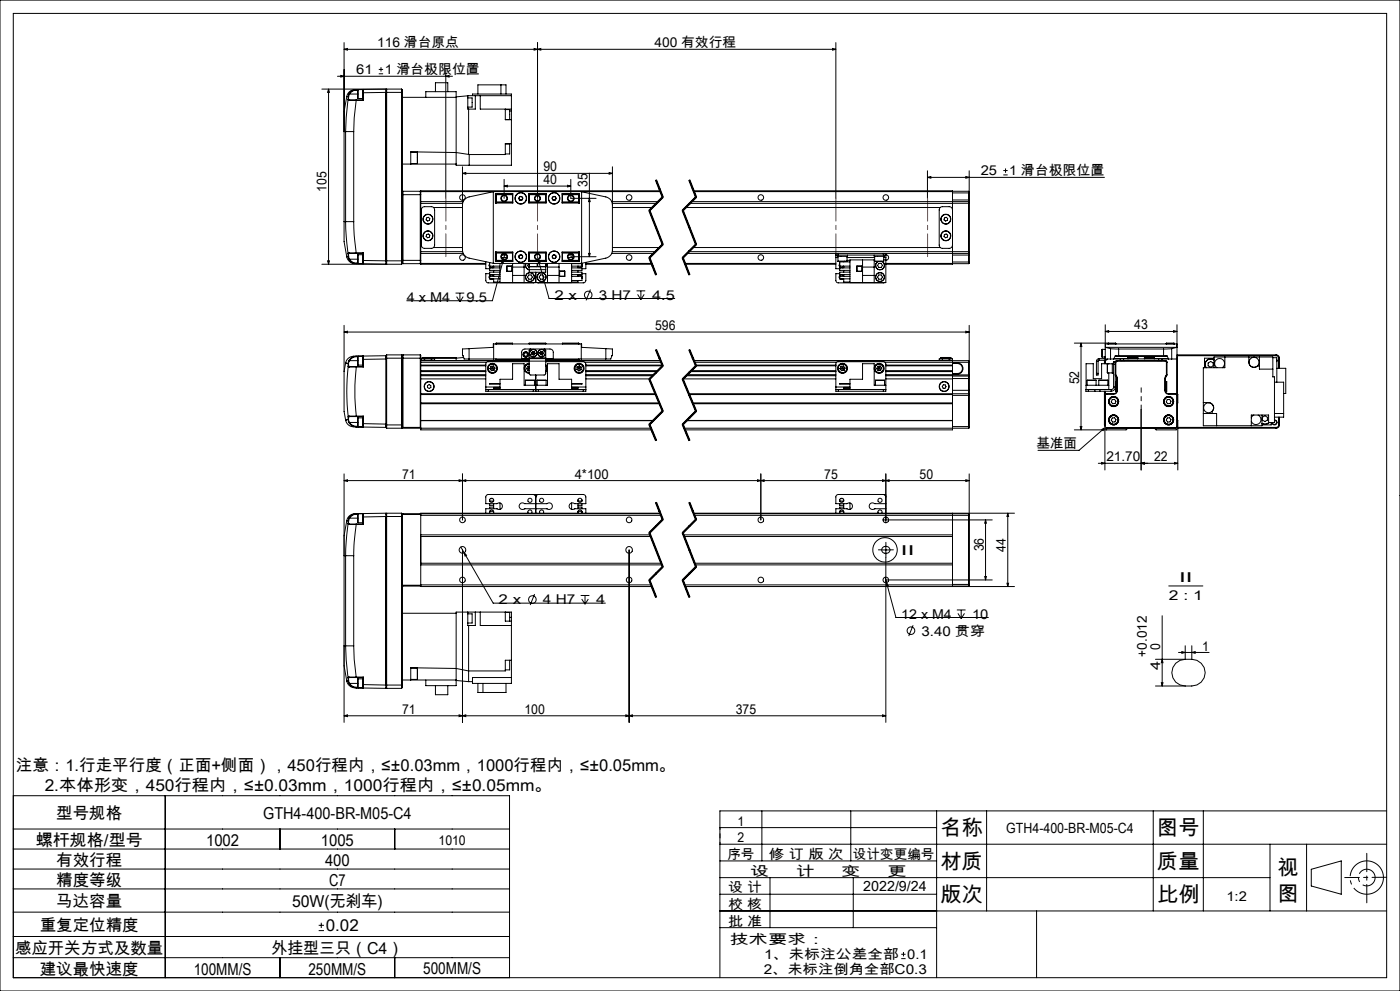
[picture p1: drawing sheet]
<svg xmlns="http://www.w3.org/2000/svg" width="420mm" height="297mm" viewBox="0 0 420 297" stroke-linecap="round" stroke-linejoin="round" font-family="sans-serif">
<g fill="none" stroke="#000" stroke-width=".3">
<path d="M0 0h420v297h-420zM4 4h412v289h-412zM103.2 14.8l1-.3v.5zM103.2 12.8v53.6M160.2 14.5l1.1 .3-1.1 .2zM161.3 14.8l.9-.3v.5zM161.3 12.8v46.6M249.8 14.5l1 .3-1 .2zM250.8 12.8v46.6M250.8 14.8h-147.6M96.6 26.7h23.9M98.6 26.7v52.5"/>
<path d="M98.6 26.7l.2 1h-.5zM101.2 22.9h34.5M102.2 22.6l1 .3-1 .2zM103.7 39.4h2.4M103.7 39.4v27M104 28.9l-.8 4.5v6h.5M104 28.9l.5 .1M104.4 29.8l-.5 5.4-.2 4.2M104.4 29.8l.3 .3M104.5 29l-.1 .8M104.6 29.7l.2 .2M104.6 29.7l-.2 .1"/>
<path d="M104.6 29v.7M104.6 29h-.1M104.7 30.1h2.2M104.7 28.1l-.2 .9M104.7 28.1l.1 .1M104.8 29.9h2.1M104.8 29.9l-.1 .2M104.8 28.2l-.2 .8M104.8 28.2h2.6M106.1 39.4v27M106.9 30.1l-.6 5.2-.2 4.1M106.9 29.9v.2"/>
<path d="M106.9 30.1h2.1M106.9 29.9h1.9M106.9 26.8a2.63 2.63 0 0 0-2.9 2.1M106.9 26.8l8.8-.1v1M106.9 26.8l-1.3 .4-.9 .9M106.9 26.8v.2M106.9 27l-.9 .2-1.2 1M106.9 27h.5M107.4 26.8v2.7M107.4 26.8h1.4v3.1M107.4 29.5h1.4M108.8 26.9l.2-.1v1"/>
<path d="M108.8 27.8h.2M108.8 29.9l.2 .2M109 27.8v2.3M113.6 22.1h1.3M113.6 20.8h1.3M114.3 20.1v1.3M115.7 26.9l.3-.2v52.5l-.3-.3M115.7 27.7v50.5M115.7 27.7l-6.7 .1M115.7 27.7h5M120.5 26.7l.2 .2v.8M120.5 26.7v52.5"/>
<path d="M120.7 27.7v30.6M120.7 29.2h16.1M127.7 29.2v-1.7h9.1v22h16.6v-13.6M130.6 27.5v-2.7h3.7v2.7M133.7 22.9l1-.3v.5zM133.7 20.8v38.6M140.3 29.3h1.3v2.8h-1.3M140.3 28.7l-3.5 .3M140.6 32.7v13.6M141.7 28.7v-.5h11.7v5.1M142.6 28.7v4h-2.3v-4M143.4 28.2v-2.8h8.4v2.8"/>
<path d="M144.1 28.7v4h9.3M150.3 25.4v2.8M151.6 32.8h1.3v3M151.6 32.7v3.1l1.8 .1M152.9 33.3h.5M153.4 33.3v2.6M153.4 28.7h-13.1M120.7 58.3v19.7M120.7 49.2h16.1M120.7 58.3h5.5M120.9 57.3v21.7M120.9 57.3h5.2"/>
<path d="M120.9 57.3l-.2 .2M123.2 49h2M123.2 45.6h2M125.2 45.6v3.4M126.1 57.3v21.7M126.1 57.3l.1 .2M126.2 57.5v.8M126.2 57.4v.1M126.2 58.3v19.7M126.2 57.4h72M138.7 52l1-.3v.5zM138.7 50v24.9l.2 .9 .6 .9 .8 .5 7.7 1.7"/>
<path d="M138.7 52h45M140.6 46.3h.2M140.6 46.3l-3.8-.6-13.6-.2v3.7M140.8 46.3v3.2M148 57.5l-7.7 1.7-1.2 .9-.4 1.4M148 57.5v21.4M148.1 57.4l-.1 .1M148.6 58h5.2v2.9h-5.2zM148.7 58.3v2.6M148.7 58.3h5M148.9 58.2v2.5M148.9 58.2h4.9"/>
<path d="M148.9 58.2l-.2 .1M151.2 55.8l1-.3v.5zM151.2 53.8v5.6M151.2 55.8h20M151.6 43.1h1.3v3h-1.3M153.4 43.1h-1.8v3.2h-10.8M153.7 58.2v2.5M155.7 59.5l.3 .5M155.9 59l-.2 .5M156.5 58.9l-.6 .1M156.5 58.9l.3 .5M156.6 59.9l-.6 .1"/>
<path d="M156.8 59.4l-.2 .5M158.6 58h5.2v2.9h-5.2zM158.6 58.2h5.2M158.8 58.2v2.5M158.8 58.3h4.9M163.7 58.2v2.5M165.7 59.4l.2 .5M165.9 59.9l.6 .1M166 58.9l-.3 .5M166 58.9l.6 .1M166.6 59l.2 .5M166.8 59.5l-.3 .5"/>
<path d="M168.6 58h5.2v2.9h-5.2zM168.6 58.2h5M168.7 58.2v2.5M168.7 58.3h5M170.3 55.5l.9 .3-.9 .2zM171.2 53.8v5.6h7.6M173.6 58.2v2.7M173.6 58.2l.1 .1M173.7 58.3v2.6M174.4 57.4l.1 .1M174.5 57.5l7.7 1.7 1.1 .9 .4 1.4M174.5 57.5v21.4"/>
<path d="M176.8 51.9v25M176.8 59.4l.3 1h-.5zM182.7 51.7l1 .3-1 .2zM183.7 50v24.9l-.1 .9-.6 .9-.8 .5-7.7 1.7M196.6 54.1l2 5M196.8 54l2 5.1-4 4 4 10.2-4 4 2 5M197 53.9l1 2.6M198 56.5l1 2.5zM198 57.2h-71.8v.2M198.7 59l-4 4M198.9 59.2l-4 4M206.6 54.1l2 5"/>
<path d="M206.8 54l2 5.1-4 4 4 10.2-4 4 2 5M207 53.9l2 5.1M208 57.2h77.8v.2M208.1 57.4h77.7M208.7 59l-4 4M208.9 59.2l-4 4M278.2 53.2l1.1-.3v.5zM278.2 51.2v8.2M278.2 53.2h53.1M285.8 59.9v.5M285.8 59.9h5v.7M285.8 57.4v2.5"/>
<path d="M285.8 57.3h4.8M289.7 52.9l1.1 .3-1.1 .2zM290.6 57.3v3.1M290.6 57.3l.2 .5h-5M290.8 51.2v24.2M301 52.4h1.3M301 51.1h1.3M301.7 50.5v1.3M96.6 79.2h23.9M98.3 78.2h.5l-.2 1zM103.2 66.4v6l.8 4.6M103.2 66.4h.5"/>
<path d="M103.7 66.4l.2 4.3 .5 5.3M103.7 66.4h2.4M104 77a2.59 2.59 0 0 0 2.9 2M104.4 76l.2 .1M104.4 76l.1 .9M104.5 76.9h.1M104.5 76.9l.2 .8M104.5 76.9l-.5 .1M104.6 76.1v.8M104.6 76.9l.2 .8M104.7 75.8l-.3 .2M104.7 75.8l.1 .1"/>
<path d="M104.7 77.7a2.37 2.37 0 0 0 2.2 1.3M104.8 75.9h2.1M104.8 75.9l-.2 .2M104.8 77.7h-.1M104.8 77.7l.6 .6 1.5 .6M104.8 77.7h2.6M106.1 66.4l.2 4.1 .6 5.3M106.9 75.8h-2.2M106.9 75.8v.1M106.9 75.9h1.9M106.9 75.8h2.1M106.9 78.9v.1"/>
<path d="M106.9 78.9h.5M106.9 79l2.1 .1M107.4 76.3v2.7M107.4 76.3h1.4M108.8 78.1h.2M108.8 78.9l.2 .2M108.8 75.9v3M108.8 78.9l-1.4 .1M109 78.1v1M109 75.8l-.2 .1M109 75.8v2.3M109 78.1l6.7 .1"/>
<path d="M115.7 78.2v1l-6.7-.1M115.7 78.2h5M120.7 78v.9l-.2 .3M120.7 78h5.5M120.7 78.9l.2 .1M120.9 79h5.2M126.2 73.2l.3 .6M126.2 78.9v.3h19.5M126.2 78v.9M126.2 78.9h.1M126.2 61h12.6M126.2 60.4h12.8"/>
<path d="M126.2 75.9h12.8M126.2 75.4h12.6M126.2 78.9h19.5M126.2 78.9l-.1 .1M126.5 62.5l-.3 .7M126.5 62.4l.7-.5h2.2a.96 .96 0 0 1 1 1v10.5a.96 .96 0 0 1-1 1h-2a.96 .96 0 0 1-1-1zM128 65.3l.5-.2 .4 .4-.1 .5-.5 .2-.5-.3zM128 70.3l.5-.2 .4 .4-.1 .5-.5 .3-.5-.4zM130 74.2h8.7M130 62.2h8.7M145.7 78.4v2.1h1.2M146.9 79.1l-.1 .7 .5 .5"/>
<path d="M146.9 79.8l.6 .3 .6-.3M146.9 78.7v1.1M146.9 79.8h3.1M146.9 79.4v.3M148 78.9h26.5M148.1 79.8v.5M148.6 76.8h.1M148.6 78.3h.5M148.6 60.4h.1M148.6 75.9h.1M148.6 76.4h.1M148.6 75.5h5.2v2.8h-5.2z"/>
<path d="M148.7 75.5v2.5M148.7 78h5M148.7 78l.2 .2M148.9 75.7v2.5M148.9 78.2h4.9M148.9 60.7h4.9M148.9 75.7l-.2 .1h5M148.9 75.7h4.9M148.9 60.7v.2M148.9 75.5v.2M149.1 78.3h-.1M149.1 78.2v.1"/>
<path d="M150 78.2v.1M150 78.9v5.8h21.5v-5.8M150.5 77.2h1.5M150.6 76.4h1.3M151 77.9v1l-.5-.1zM151.5 75.9l-3.8 14.2h-25.7M152 79.7h1.6v1.6h-1.6zM153.6 79.8h-1.5v1.5h1.5M153.7 75.7l.1 2.6M153.7 60.5h-5l.2 .2M153.8 78.9v5.8M155.7 76.8l.1 .5"/>
<path d="M155.8 77.3l.6 .2M156.1 76.4l-.4 .4M156.1 76.4l.6 .1M156.7 76.5l.1 .6M156.8 77.1l-.4 .4M157.2 78.9v5.8M157.8 78.9a1.36 1.36 0 0 0 1 2M157.8 78.9v.2a1.31 1.31 0 0 0 1 1.7M158.6 78.9l-.3 .6 .5 .6M158.6 75.5h5.2v2.8h-5.2zM158.6 78.2h5.2M158.6 60.7h5.2"/>
<path d="M158.6 75.7h5.2M158.6 78.3h.2M158.8 75.7v2.6M158.8 78.9v1.9M158.8 78h4.9M158.8 60.5h4.9M158.8 75.8h4.9M158.8 79.9h2.3M158.8 78.9v1M159.2 78.2v.1M161 76.1l.5 1.7M161.1 78.9v1"/>
<path d="M161.3 79.9h2.4M161.3 78.9v1M161.5 77.8l.5 .9-.5 .1zM161.5 77.8l3.2 11.7h37.7M163.2 78.2v.1M163.7 78.9v1M163.7 79v1M163.7 79.2v.7M163.7 75.7v2.6M163.7 78.9v1.9M163.7 78.3h.1M164.3 78.9v5.8"/>
<path d="M165.7 77.2l.5 .3M165.7 76.7v.5M166.2 76.4l-.5 .3M166.2 76.4l.5 .3M166.7 77.2l-.5 .3M166.7 76.7v.5M167.7 78.9v5.8M168.6 78.2h5M168.6 75.5h5.2v2.8h-5.2zM168.6 75.7h5l.1 .1h-5M168.7 75.7v2.5M168.7 78h5"/>
<path d="M168.7 60.5h5l-5.1 .2M170.5 77.2h1.5M170.6 76.4h1.3M171.2 76.9h7.6M171.5 78.2v.1M171.5 79.8h3.1M171.5 79h3.1M172.4 78.3h.1M172.4 78.3h1.4M172.4 78.2v.1M173.4 78.9h.1M173.6 75.5v2.7"/>
<path d="M173.7 75.5v2.5M173.7 60.4h.1M173.7 75.9h.1M173.7 76.4h.1M173.7 76.8h.1M173.7 78l-.1 .2M173.8 78.9l-.1 .1M174.2 78.9l.1 .1M174.4 78.9l.1 .1M174.6 79.1l.1 .1a.78 .78 0 0 1-.5 1.1M174.6 79.8a.66 .66 0 0 1-.6 .3 .66 .66 0 0 1-.6-.3v.5M174.6 79.4v.3"/>
<path d="M174.6 79v.8M175.8 79.2h19.7M175.8 78.6v1.9h-1.2M175.8 78.9h19.6M176.6 75.9h.5l-.3 1zM183.5 60.4h13.9M183.5 75.9h12.6M183.7 61h13.2M183.7 75.4h12.9M183.7 74.2h14.2M183.7 62.2h12M194.6 63.1l4 10.2"/>
<path d="M194.6 77.3l2 5.1M195 63l4 10.2M195 77.2l2 5.1M198.7 73.1l-4 4M198.9 73.4l-4 4M204.6 63.1l4 10.2M204.6 77.3l2 5.1M205 63l4 10.2M205 77.2l2 5.1M205.5 78.9h45.3M205.6 79.2h45.2M205.7 62.2h76.4"/>
<path d="M206.1 75.9h45.4M206.7 75.4h84.1M207.5 60.4h83.1M207.9 74.2h74.2M208.7 73.1l-4 4M208.9 73.4l-4 4M250.8 76.4h.7M250.8 76.4v.8M250.8 75.9v.5M250.8 77.2v3.3h1.1M250.8 77.2h.6M251.2 76.4v.4h3v-.4"/>
<path d="M251.4 78.3h2.7M251.4 76.8v1.5M251.5 75.9v.5M251.5 75.9h13.5M251.5 76.4h13.5M251.9 79.1l-.1 .7 .5 .5M251.9 79.8l.6 .3 .6-.3M251.9 79.8h3.1M251.9 79.4v.3M253.1 78.3v.2M253.1 79.8v.5M254.1 76.8v1.5"/>
<path d="M254.1 78h.9M254.1 77.2h8.3M255 78.5h-3.1v1.3M257 79.7h1.7v1.6h-1.7zM257.1 79.8h1.5v1.5h-1.5zM258.8 77.9v6.8M262.3 76.4v.4h3v-.4M262.3 77.9v6.8M262.4 78.3h2.7M262.4 76.8v1.5M263.4 78.3a1.35 1.35 0 0 0-.4 2.1 1.35 1.35 0 0 0 2 0 1.35 1.35 0 0 0-.4-2.1M263.5 78.3a1.29 1.29 0 0 0-.5 2 1.29 1.29 0 0 0 2 0 1.29 1.29 0 0 0-.5-2"/>
<path d="M263.6 78.9h.8l.3 .6-.3 .6h-.8l-.3-.6zM265 76.4h.7M265 75.9h25.6M265 75.9v.5M265.1 76.8v1.5M265.1 77.9h.6M265.1 77.2h.6M265.7 76.3a.85 .85 0 0 1 .9 .9 .85 .85 0 0 1-.9 .8M265.7 76.4v.8M265.7 75.9v.5M265.7 77.2v7.5h-10.7v-6.8h7.4M265.7 78.9h20.1"/>
<path d="M283.3 70.3l.5-.2 .5 .4-.1 .5-.5 .3-.5-.4zM283.3 65.3l.5-.2 .5 .4-.1 .5-.5 .2-.5-.3zM285.8 62.9a.96 .96 0 0 0-1-1h-2a.96 .96 0 0 0-1 1v10.5a.96 .96 0 0 0 1 1h2a.96 .96 0 0 0 1-1M285.8 60.4v.6h-78.9M285.8 60.9v15.5M285.8 78.9v.3h-20.1M285.8 60.4v.5M285.8 76.4v2.5M285.8 78.5h5M285.8 76.4h5M285.8 79h4.8M290.6 60.4v15.5"/>
<path d="M290.6 75.9v3.1M290.6 60.4l.2 .2M290.8 60.6v.3h-5M290.8 75.4v.4M290.8 75.8v.6M290.8 78.5l-.2 .5M290.8 76.4v2.1M290.8 75.8l-.2 .1M103.2 99.5l1-.2v.5zM103.2 97.5v13.8M103.2 99.5h187.6M136.7 87.8h2.6"/>
<path d="M137 88.9l1 1.5M138 87.8v2.6M139 88.9l-1 1.5M146.9 82h-1.2v2l.2 .6 .4 .2 14.1-.1M146.9 82.8a.61 .61 0 0 1 .6-.4 .61 .61 0 0 1 .6 .4M146.9 82.8v.8M146.9 83.6h3.1M146.9 82.8h3.1M146.9 82.9v.3M146.9 83.6l.6 .2 .5-.2M147.1 83.6h.7M147.3 82.3l-.5 .5 .1 .7"/>
<path d="M147.7 82.3l.4 .2M148.1 80l-.4 .3M148.1 81v.6M148.1 82.3v.5M148.1 83.6v.9h1.9M150 80.3h-3.1v.7h3.1M150 81.6h-3.1v.7h3.1M153.8 80h3.4M153.8 82.5h3.4M158.6 82.4h.7l.4 .6-.4 .7h-.7l-.3-.7zM158.8 80.8v.8h4.9v-.8M158.8 80.8h4.9"/>
<path d="M160.7 81.6v3.1M162.1 82.4h.7l.4 .6-.4 .7h-.7l-.4-.7zM164.3 80h3.4M164.3 82.5h3.4M167.9 81.2h1.5v1.6h-1.5zM167.9 81.3h1.5M171.5 80.3h3.1v.7h-3.1M171.5 81.6h3.1v.7h-3.1M171.5 82.8h3.1M173.4 80l.4 .3M173.4 82.3v.5a.64 .64 0 0 1 .6-.4 .64 .64 0 0 1 .6 .4M173.4 81v.6"/>
<path d="M173.4 84.1v.4h-1.9M173.8 82.3l-.4 .2M174.2 82.3l.5 .5-.1 .7M174.6 82h1.2v2l-.2 .5-.5 .3-14-.1M174.6 82.9v.3M174.6 82.8v1.3h-3.1M177.1 86.8l-1.3 3.2M191 87.2h2.6M191.3 88.2l1 1.6M192.3 87.2v2.6M193.3 88.2l-1 1.6M251.9 82h-1.1v2.2l.6 .6 14-.1"/>
<path d="M251.9 82.8a.61 .61 0 0 1 .6-.4 .61 .61 0 0 1 .6 .4M251.9 82.8v.8M251.9 83.6h3.1M251.9 82.8h3.1M251.9 82.9v.3M252 83.6l.5 .2 .5-.2M252.2 83.6h.6M252.3 82.3l-.5 .5 .1 .7M252.7 82.3l.4 .2M253.1 80l-.4 .3M253.1 81v.6M253.1 82.3v.5"/>
<path d="M253.1 83.6v.9h1.9M255 80.3h-3.1v.7h3.1M255 81.6h-3.1v.7h3.1M258.8 80h3.5M258.8 82.5h3.5M263.6 82.4h.8l.3 .6-.3 .7h-.8l-.3-.7zM289.7 99.3l1.1 .2-1.1 .3zM290.8 97.5v14.9M331.6 99.3l1-.2v.5zM331.6 97.3v10.7M331.6 99.3h21.5M352.1 99.1l1 .2-1 .3z"/>
<path d="M353.1 97.3v10.3h-1.6M103.2 111.3v12l.5 2.6M103.7 108.8h.1M103.7 108.8l.7 .2M103.7 108.8l-.5 2.5M104.4 109l.1 .8M104.5 109.8a67.8 67.8 0 0 0 0 15.1M104.5 109.8l.2 .2M104.6 108.9v.8M104.6 108.9l-.2 .1M104.6 109.7l.2 .2M104.6 109.7l-.1 .1"/>
<path d="M104.7 108l-.3 1M104.7 108l.1 .1M104.7 110h2.2M104.8 109.9h2.1M104.8 109.9l-.1 .1M104.8 108.1l-.2 .8M104.8 108.1h2.6M106.9 106.7h-.4a2.61 2.61 0 0 0-2.8 2.1M106.9 106.7a2.54 2.54 0 0 0-2.2 1.3M106.9 106.7v.2M106.9 106.9l-.9 .2-1.2 1M106.9 106.9h.5"/>
<path d="M106.9 110a64.1 64.1 0 0 0 0 14.7M106.9 109.9v.1M106.9 110h2.1M106.9 109.9h1.9M107.4 106.7v2.7M107.4 106.7l1.4 .2M107.4 109.4h1.4M108.8 106.9l.2-.2v1M108.8 109.9l.2 .1M108.8 107.7h.2M108.8 106.9v3M109 107.7v2.3"/>
<path d="M115.7 106.6v1M115.7 106.6v.7h11.2M115.7 107.6l-6.7 .1M115.7 107.6v19.5M115.7 106.6l-8.8 .1M116 106.4v21.9M116 106.4h4.5M116 106.4l-.3 .2M120.5 106.4v21.9M120.5 106.4l.2 .2M120.9 106.4l-.2 .1v20.8M120.9 106.4v21.7"/>
<path d="M120.9 106.4h5.2M126.1 106.4v21.7M126.1 106.4l.1 11.6M126.2 118v.2M126.2 118.2v10.6h69.3M126.2 118.2h70.5M126.2 118h70.4M126.2 111.4h19.5M126.2 111.3h19.5M126.2 109.5h19.5M126.2 109.4h19.5M126.2 109.6h19.5"/>
<path d="M126.2 111.2h19.5M126.2 108.6h19.8M126.2 112.6h19.5M126.2 112.3h19.5M126.2 113.6h19.5M126.9 107.5l.1 .1M126.9 107.2h3M126.9 107.5h3M126.9 107.2v.3M127.2 108.1h.1M127.4 107.6v.5h-1.2h32.6M127.4 107.6h-1v.5"/>
<path d="M127.4 107.6h2M128.2 115.6l.5-.3 .5 .2 .1 .6-.5 .3-.6-.3zM129.4 107.6v.5h.6M129.4 107.6h1v.5M129.9 107.5l-.1 .1M129.9 107.2v.3M129.9 107.2h6.9v.9M139.1 107.1l-2.3 .2h-6.9M140.7 104.5l-2 .1v2h.3a.91 .91 0 0 0 .3 .9 .91 .91 0 0 0 1 .1h.4M140.7 104.5l7.3-.4v-1h26.5v1l7.3 .4M140.7 107.6h18.1M140.7 104.5v3.1"/>
<path d="M140.8 107.6v.5M145.7 116.7v.6h.8M145.7 116.7h.8M145.7 116v.7M145.7 116h4.3M146.5 116.7h13.5M146.5 117.3h13.5M146.5 116.7v.6M147 110.5l.4 .6M147.3 109.8l-.3 .7M147.3 109.8l.4 .6M147.7 110.4l-.3 .7"/>
<path d="M147.7 110.4l.5 .6M147.7 110.4l-.7 .1M148 109.7l.5 .6M148 109.7l-.7 .1M148 109.7l-.3 .7M148.1 103.1v4.5M148.2 111l-.8 .1M148.5 110.3l-.3 .7M148.5 110.3l-.8 .1M148.7 103h5M148.7 103v.1M148.7 107.6v.5"/>
<path d="M148.7 107.7h10.1M148.9 102.8h4.8v.3M148.9 102.8v.3M148.9 107.6v.5M148.9 102.8l-.2 .2M150 116.7v-3h3.8v-4.7h3.4v6.5h7.1v-6.5h3.4v4.7h3.8v3M150 116.1h-1.9v.3h1.9M150 115h-3.1l3.1 .1M156.5 107.6v-2a.96 .96 0 0 1 1-1h7.5a.96 .96 0 0 1 1 1v2M156.5 107.5h9.5M157.6 114h2.7M157.6 114v1.5"/>
<path d="M158 110.5l.4 .6M158.3 109.8l-.3 .7M158.3 109.8l.5 .6M158.8 107.2v1M158.8 108.9a1.5 1.5 0 0 0-1.5 1.5 1.5 1.5 0 0 0 1.5 1.5M158.8 109a1.36 1.36 0 0 0-1.4 1.4 1.36 1.36 0 0 0 1.4 1.4M158.8 108.4h-12.6l-.5 .7v6.9M158.8 109.1a1.29 1.29 0 0 0-1.4 1.3 1.29 1.29 0 0 0 1.4 1.3M158.8 103.1v-.3h4.9v.3M158.8 108.2h4.9M158.8 108.2v3.7M158.8 107.2h4.9"/>
<path d="M158.8 109.7l-.5 .1M158.8 111.1h-.4M158.8 110.4l-.4 .7M158.8 110.4l-.8 .1M158.8 103h4.9M159.2 104.6l-.4 .4v2.2M159.4 105.8l.2 .5M159.4 105.8h.6M159.6 106.3l.6 .1M159.8 105.3l-.4 .5M159.8 105.3l.5 .1M159.8 105.3l.2 .5"/>
<path d="M160 117.3h.7M160 116.7h1.5M160 105.8l.2 .6M160 105.8l.5 .1M160 105.8l-.4 .5M160 116.7v.6M160.3 114v1.5M160.3 105.4l.2 .5M160.3 105.4l-.3 .4M160.5 105.9l-.3 .5M160.7 117.3h.8M160.7 112.4v4.9"/>
<path d="M161.1 114h2.7M161.1 114v1.5M161.5 116.7h13.5M161.5 117.3h13.5M161.5 116.7v.6M161.9 105.8l.2 .5M161.9 105.8h.6M162.1 106.3l.6 .1M162.3 105.3l-.4 .5M162.3 105.3l.5 .1M162.3 105.3l.2 .5M162.5 105.8l.6 .1"/>
<path d="M162.5 105.8l.2 .6M162.5 105.8l-.4 .5M162.8 105.4l.3 .5M162.8 105.4l-.3 .4M163.1 105.9l-.4 .5M163.2 104.6l.5 .4v2.2M163.7 107.2v1M163.7 108.2v3.8l-.3 .4h-4.3l-.3-.5M163.7 109.3a1.49 1.49 0 0 1 0 2.2M163.7 109.5a1.3 1.3 0 0 1 0 1.8M163.7 108.4l11.7 .1 .4 .6v6.9M163.7 109.6a1.21 1.21 0 0 1 0 1.6"/>
<path d="M163.7 108.1h34.5M163.7 107.6h18.1M163.7 107.7h10M163.8 114v1.5M168.7 103h5M171.5 116.1h1.9v.3h-1.9M171.5 115h3.1l-3.1 .1M171.5 116h4.3M173.1 110.7l.6 .5M173.1 110v.7M173.1 110l.6 .4M173.6 102.8h-4.9v.3"/>
<path d="M173.6 102.8v.3M173.6 107.6v.5M173.6 102.8l.1 .2M173.7 110.4l.6 .4M173.7 110.4v.8M173.7 110.4l-.6 .3M173.7 103v.1M173.7 107.6v.5M173.8 109.6l-.7 .4M173.8 109.6l.6 .5M173.8 109.6l-.1 .8M174.3 110.8l-.6 .4"/>
<path d="M174.4 103.1v4.5M174.4 110.1l-.1 .7M174.4 110.1l-.7 .3M175 116.7h.8M175 116.7v.6M175.5 108.6h22.9M175.8 116.7v.6h-.8M175.8 116v.7M175.8 111.4h21.3M175.8 111.3h21.4M175.8 109.5h23M175.8 109.4h22.9"/>
<path d="M175.8 109.6h23M175.8 111.2h21.5M175.8 112.6h20M175.8 112.3h20.3M175.8 113.6h19.1M181.8 104.5l1.9 .1v2h-.2a.91 .91 0 0 1-.3 .9 .91 .91 0 0 1-1 .1h-.4M181.8 104.5v3.1M194.6 113.7l4 9.6M195 113.6l4 9.5M196.6 104.9l2 4.8M196.8 104.9l2 4.7M197 104.8l1 2.4"/>
<path d="M198 107.2l1 2.4zM198.7 109.5l-4 4M198.8 109.6l-4 4 4 9.6-4 4 2 4.8M198.9 109.8l-4 4M204.6 113.7l4 9.6M204.9 113.6h45.9M205 113.6l4 9.5M205.8 112.6h45M206.2 112.3h44.6M206.6 118h84M206.6 104.9l2 4.8M206.7 118.2h79.1"/>
<path d="M206.8 104.9l2 4.7M207 104.8l2 4.8M207.1 111.4h43.7M207.2 111.3h43.6M207.3 111.2h43.5M208.1 108.1h82.5M208.4 108.6h42.6M208.7 109.5l-4 4M208.7 109.4h42.1M208.7 109.5h42.1M208.8 109.6h42M208.8 109.6l-4 4 4 9.6-4 4 2 4.8"/>
<path d="M208.9 109.8l-4 4M250.8 116v-7l.3-.5 14-.1 .6 .6v8.3h-.7M250.8 116.7v.6h.7M250.8 116.7h.7M250.8 116v.7M250.8 116h4.2M251.5 116.7h13.5M251.5 116.7v.6M251.5 117.3h13.5M252 110.5l.4 .6M252.3 109.8l-.3 .7M252.3 109.8l.5 .6"/>
<path d="M252.8 110.4l-.4 .7M252.8 110.4l.4 .6M252.8 110.4l-.8 .1M253 109.7l.5 .6M253 109.7l-.7 .1M253 109.7l-.2 .7M253.2 111l-.8 .1M253.5 110.3l-.3 .7M253.5 110.3l-.7 .1M255 116.1h-1.9v.3h1.9M255 115h-3.1l3.1 .1M262.6 114h2.8"/>
<path d="M262.6 114v1.5M263 110.5l.5 .6M263.3 109.8l-.3 .7M263.3 109.8l.4 .6M263.7 110.4l-.2 .7M263.7 110.4l.5 .6M263.7 110.4l-.7 .1M264.1 109.7l.4 .6M264.1 109.7l-.8 .1M264.1 109.7l-.4 .7M264.2 111l-.7 .1M264.5 110.3l-.3 .7"/>
<path d="M264.5 110.3l-.8 .1M265 116.7h.7M265 116.7v.6M265.4 114v1.5M265.7 111.4h20.1M265.7 111.3h20.1M265.7 109.5h20.1M265.7 109.4h20.1M265.7 109.6h20.1M265.7 111.2h20.1M265.7 115.5h-3.4v-6.5h-3.5v4.7h-3.8v3M265.7 112.6h20.1"/>
<path d="M265.7 112.3h20.1M265.7 113.6h20.1M282.3 107.5v.1M282.3 107.2h3M282.3 107.5h2.9M282.3 107.2v.3M282.8 107.6v.5h-.7M282.8 107.6h-1v.5M282.8 107.6h2M283 115.3l.6 .1 .2 .5-.3 .5-.6-.1-.2-.5zM284.8 107.6v.5h1M284.8 107.6h1v.5"/>
<path d="M285.2 107.5h.1M285.3 107.5l-.1 .1M285.3 107.2v.3M285.8 113.6v4.6M285.8 108.1v4.3M285.8 112.7v.9M285.8 112.4v.3M285.8 118.2v10.6h-80.3M285.8 118.5h5M285.8 117h5M285.8 108.8h1.5M285.8 112.4h5"/>
<path d="M285.8 112.1h1.5M285.8 111.9h1.5M285.8 108.9h1.5M285.8 112.7h4.8M285.8 113.4h5M287.3 108.8a1.66 1.66 0 0 1 1.6 1.7 1.66 1.66 0 0 1-1.6 1.6M287.3 108.9a1.5 1.5 0 0 1 1.4 1.5 1.5 1.5 0 0 1-1.4 1.5M287.3 108.8v.1M287.3 111.9v.2M290.6 118v10.3M290.6 112.7v5.3M290.6 108.1v4.6"/>
<path d="M290.6 108.1l.2 .5h-25.3M290.6 118l.2 .1M290.8 118.1v.4M290.8 117v1.1M290.8 112.4v.2M290.8 112.6v.8M290.8 113.4v3.6M290.8 118.5v9.3M290.8 112.6l-.2 .1M322.3 102.8h12.4M324.3 102.8v26M324.3 102.8l.3 1.1h-.5z"/>
<path d="M325.8 116.7v.6h.7M325.8 116.7h7.5M325.8 115.5h6.8M326.1 114h2.7M326.1 114v1.5M326.5 117.3h2M326.5 116.7v.6M328.5 117.3h1.5M328.5 116.7v.6M328.8 114v1.5M328.9 111.9v.5h.5v-.5M328.9 111.9h.5"/>
<path d="M328.9 108.2h.5M328.9 108.2v3.7M329.4 108.2v3.7M329.6 114h2.8M329.6 114v1.5M329.7 107.5l-.5 .2-.3 .5M329.7 108l-.3 .2M329.7 107.5h1.9M329.7 107.5v.5M329.7 108h1.9M330 117.3h3.3M330 116.7v.6"/>
<path d="M330.6 104.7h.1M330.6 104.7v2.3M330.6 107h.9v.5M330.6 104.7h1M331.3 107.3h.3M331.3 107.3v.2M331.3 108v1M331.3 117.3v10M331.4 107l-.1 .3M331.5 108v1M331.5 117.3v.7M331.5 118.5v9.3"/>
<path d="M331.5 118.5h.1M331.6 103.1h21.5M331.6 107.6h1.6M331.6 108v1M331.6 117.3v.7M331.6 118.5v9.3M332 118.1l-.4 .4M332 118.1h-.3l-.2 .4M332 118.1h2.1M332.2 109v2.8M332.2 107.6l-.6 .4M332.2 111.8h1.5"/>
<path d="M332.2 109h1.5M332.4 103h2.4M332.4 103v.1M332.4 114v1.5M332.4 103l.1-.2v.3M332.6 109h-2.1v4.5h-2.5v-4.5h-2.2v7.7M332.6 111.8v4.9M333.2 104.5l2.4 .1M333.2 107.6h.9M333.2 104.5v3.1M333.3 116.7v.6M333.7 119.8l.7-.1 .4 .6-.3 .6-.7 .1-.4-.6z"/>
<path d="M334.1 118h-2.6l-.2 .2M334.1 108.9h-.4v3h.4M334.1 116l-.1 .4-.7 .3M334.1 116h.5M334.1 107.6h2M334.1 109.1h.5M334.1 109.1v6.9M334.1 118v.1M334.2 107.5h4.1M334.6 116a1.26 1.26 0 0 1-1.3 1.3M334.6 108.6v-.2h-.5v.7M334.6 108.6h.2"/>
<path d="M334.6 108.6v7.4M334.7 102.8v.3M334.7 106.6v.2M334.7 106.8h15.3M334.7 102.8l.1 .2M334.7 114.3v3M334.7 114.3h.3M334.7 117.3h.3M334.8 112.4l.1 .2M334.8 112.7l.3 .7M334.8 112.4h-.2l.2 .3M334.8 108.6v3.8"/>
<path d="M334.8 112.8l.2 .6v3.9M334.8 106.6l-.1 .2M334.8 103v.1M334.9 112.6l.3 .8M334.9 112.6l-.1 .1M335 114.3v.1M335 114.3v3M335 117.3h.1M335.1 108.1l-.5 .5M335.1 108.2l-.3 .4M335.1 117a1.02 1.02 0 0 1-1 1M335.1 108.1h14.5"/>
<path d="M335.1 117h.1M335.1 113.4h.1M335.1 108.2h14.5M335.1 108.1v.1M335.1 113.4v3.6M335.2 117a1.14 1.14 0 0 1-1.1 1.1M335.2 113.4v3.6M335.6 106.6h-.2a1.01 1.01 0 0 0-1.3 1M335.6 104.6h13.5M335.6 106.6h13.5M335.6 104.6v2M336.1 107.6h1v.5h-1z"/>
<path d="M336.3 108.1h.1M337.1 107.6h10.5M337.3 108.1h.1M338.3 107.2h3M338.3 107.5l.1 .1M338.3 107.5h3M338.3 107.2v.3M341.3 107.5v.1M341.3 107.2v.3M343.3 107.2h3M343.3 107.5l.1 .1M343.3 107.5h3"/>
<path d="M343.3 107.2v.3M346.3 107.5v.1M346.3 107.5h4.2M346.3 107.2v.3M347.3 108.1h.1M347.6 107.6h1v.5h-1zM348.3 108.1h.1M348.6 107.6h2M349.1 106.6h.2a1.01 1.01 0 0 1 1.3 1M349.1 104.6v2M349.4 117a1.14 1.14 0 0 0 1.2 1.1M349.4 117h.2"/>
<path d="M349.4 113.4h.2M349.4 113.4v3.6M349.6 108.1l.5 .5M349.6 108.2l.3 .4M349.6 117a.97 .97 0 0 0 1 1M349.6 108.1v.1M349.6 113.4v3.6M349.6 117.3h.1M349.7 114.3l-.1 .1M349.7 114.3v3M349.7 114.3h.3M349.7 117.3h.3"/>
<path d="M349.8 112.6l-.4 .8M349.8 112.6l.1 .1M349.8 103h2.6M349.8 103v.1M349.8 106.6l.2 .2M349.9 112.8l-.3 .6v3.9M349.9 112.7l-.3 .7M349.9 112.4l-.1 .2M349.9 108.6h.2M349.9 112.4h.2M349.9 108.6v3.8M350 114.3v3"/>
<path d="M350 102.8h2.2M350 102.8l-.2 .2M350 102.8v.3M350 106.6v.2M350.1 112.4l-.2 .3M350.1 108.6v3.8M350.2 119.8l.7-.1 .4 .6-.3 .6-.7 .1-.4-.6zM350.6 118l2.7 .1-.1 2.8M350.6 107.6h.9M350.6 118.1h2.1M350.6 118v.1M351.5 104.5l-2.4 .1"/>
<path d="M351.5 104.5v3.1M352.2 102.8v.3M352.2 102.8l.2 .2M352.4 103v.1M352.7 118.1l.3 .4M352.7 118.1h.3l.2 .4M353 118.5h.2M353 107.6v10.4M353 118.5v9.3M353.1 104.1h-21.5l1.6 .4M353.1 104.1l-1.6 .4M353.1 103.1v1"/>
<path d="M353.1 106.9l.1 .4M353.1 107.3h.1M353.1 106.4h29.7M353.1 106.6h29.7M353.2 107.3v10.7M353.2 118.5v9.3M362.4 108.8l.8-.5 .8 .5v.8l-.8 .5-.8-.5zM363.2 107.5l1 .3M363.2 107.5a1.7 1.7 0 0 0-1.4 2.7M363.2 107.6a1.64 1.64 0 0 0-1.5 .9 1.64 1.64 0 0 0 .2 1.7M363.2 107.6l1 .3M364.2 107.3h-2.8v2.9"/>
<path d="M364.2 110.2v-3.2h17.6v6h.5v13.6h-1.7v-2.2h-5.2v3.2M365.1 110.2a1.5 1.5 0 0 1-.3-2.2 1.5 1.5 0 0 1 2.2 0 1.5 1.5 0 0 1-.3 2.2M367.5 107v3.2h-6.5v17.4h17.6v-3.2M374.7 107v1.6a1.56 1.56 0 0 0 .9 1.4 1.56 1.56 0 0 0 1.7-.3h.5M377.8 107v3.6h4M381.8 107.2h1.2v7.3M382.3 114.5h2.8v10.5h-2.8M382.8 106.6l.7 .3 .1 .4M382.8 106.4a.96 .96 0 0 1 1 .9M382.8 106.4v.2M383 107.8v.6M383 110.4h2.7v7.5h-.6"/>
<path d="M383.6 107.3h.2M383.6 107.3v3.1M383.8 107.3v3.1M103.7 125.9a2.86 2.86 0 0 0 3.2 2M103.7 125.9h.1M104.4 125.7l.2 .1M104.4 125.7l.3 1M104.4 125.7l-.7 .2M104.5 124.9l.1 .1M104.5 124.9l-.1 .8M104.6 125.8l.2 .8M104.6 125v.8"/>
<path d="M104.7 126.7a2.56 2.56 0 0 0 2.2 1.2M104.7 124.7h2.2M104.7 124.7l-.2 .2M104.7 124.7l.1 .1M104.8 124.8h2.1M104.8 124.8l-.2 .2M104.8 126.6l-.1 .1M104.8 126.6l.6 .6 1.5 .6M104.8 126.6h2.6M106.9 127.8v.1M106.9 127.9l8.8 .2M106.9 127.8h.5"/>
<path d="M106.9 124.7v.1M106.9 124.7h2.1M106.9 124.8h1.9M107.4 125.2v2.7M107.4 125.2h1.4M108.8 124.8v3.1h-1.4M108.8 127h.2M109 127v1l-.2-.2M109 124.7l-.2 .1M109 124.7v2.3M109 127l6.7 .1M115.7 127.1v1"/>
<path d="M115.7 128.1l.3 .2M116 128.3h4.5M120.7 127.3v1h74.6M120.7 127.3h-5v.8M120.7 128.1l-.2 .2M120.9 128.1h5.2M120.9 128.1l-.2 .1M126.1 128.1l.1 .1M126.2 120.8h71.6M126.2 121h71.7M126.2 126h69.8M126.2 126.1h69.7"/>
<path d="M194.6 127.3l2 4.8M195 127.1l2 4.8M198.7 123.1l-4 4M198.9 123.3l-4 4M204.6 127.3l2 4.8M205 127.1l2 4.8M205.2 128.3h85.4M205.9 126.1h79.9M206 126h79.8M207.8 120.8h78M207.9 121h77.9M208.7 123.1l-4 4"/>
<path d="M208.9 123.3l-4 4M285.8 127.8h5M290.8 127.8l-.2 .5M324.1 127.8h.5l-.3 1zM330.5 138.6l1 .2-1 .3zM330.6 128.7l.9-.5-.6 .8zM331.3 127.3l.2 .6M331.3 127.3h.2M331.3 120.8l.2 .1M331.5 128.2l-7.8 6.8h-12.3M331.5 127.8l.5 .5M331.5 127.8h.1"/>
<path d="M331.6 127.8l.4 .4M332 128.8l-.5-.5v12.6M332 128.3h20.7M332 128.2h20.7M332 128.2v.1M333.7 125.3l.7-.1 .4 .6-.3 .6-.7 .1-.4-.6zM338.3 128.3l-.5 .5h-15.5M342.3 138.8l1-.2v.5zM342.3 122.7v18.2M346.3 128.3l.6 .5h5.9l.5-.5h29.5M350.2 125.3l.7-.1 .4 .6-.3 .6-.7 .1-.4-.6zM352.4 138.6l.9 .2-.9 .3z"/>
<path d="M352.7 128.2v.1M353 127.8l-.3 .4M353 127.8h.2M353.2 127.8l-.5 .5M353.2 125.8l.1 15.1M353.3 138.8h-23.8M353.3 128.1h29.5M361 120.6h1.6a1.56 1.56 0 0 1 1.4 1 1.56 1.56 0 0 1-.3 1.7v.6M361 123.9h4v3.7M376.2 124.4l-.8 .8M377.4 124.4a1.51 1.51 0 0 1 .4 2.5 1.51 1.51 0 0 1-2.4-.6M378.7 125.1l.8-.5 .7 .5v.8l-.7 .4-.8-.4z"/>
<path d="M380.6 126.6a1.71 1.71 0 0 1-2 .3M380.7 126.6a1.82 1.82 0 0 1-2.1 .4M381.4 126.6v.7h-2.8M382.3 125.8a.77 .77 0 0 1 .8 .8 .77 .77 0 0 1-.7 .8 .77 .77 0 0 1-.8-.8M382.3 126a.62 .62 0 0 1 .6 .6 .62 .62 0 0 1-.5 .6 .62 .62 0 0 1-.7-.6M382.3 123.9h2.8M382.8 128.1v.2M383.6 127.3l-.1 .5-.7 .3M383.6 127.3h.2M383.6 125v2.3M383.8 127.3a.96 .96 0 0 1-1 1M383.8 125v2.3"/>
<path d="M103.2 144l1-.2v.5zM103.2 142v74.5M104 156l-.8 4.5v6h.5M104 156l.5 .1M104.4 156.9l-.5 5.4-.2 4.2M104.4 156.9l.3 .3M104.5 156.1l-.1 .8M104.6 156.8l-.2 .1M104.6 156.8l.2 .3M104.6 156.1v.7M104.6 156.1h-.1M104.7 157.2h2.2"/>
<path d="M104.7 155.2l-.2 .9M104.7 155.2l.1 .1M104.8 157.1h2.1M104.8 157.1l-.1 .1M104.8 155.3l-.2 .8M104.8 155.3h2.6M106.9 157.2l-.6 5.3-.2 4M106.9 157.1v.1M106.9 157.2h2.1M106.9 157.1h1.9M106.9 153.9a2.63 2.63 0 0 0-2.9 2.1M106.9 153.9l-1.3 .4-.9 .9"/>
<path d="M106.9 153.9v.2M106.9 154.1l-.9 .2-1.2 1M106.9 154.1h.5M107.4 153.9v2.8M107.4 153.9h1.4v3.2M107.4 156.7h1.4M108.8 154.9h.2M108.8 157.1l.2 .1M109 153.9v1M109 153.9l6.7-.1v1M109 153.9l-.2 .2M109 154.9v2.3"/>
<path d="M109 153.9h-2.1M115.7 154.8v50.5M115.7 154.8l-6.7 .1M115.7 154.8h5M116 153.8v52.5M116 153.8h4.5M116 153.8l-.3 .3M120.5 153.8v52.5M120.5 153.8l.2 .3M120.7 154.1v51.2M120.7 154.1h5.5M120.7 154.2h5.5"/>
<path d="M126.2 154.4h72.1M126.2 153.9h71.9M137.7 143.8l1 .2-1 .3zM138.7 144l1-.2v.5zM138.7 142v13.8M145.7 153.8v-1.3h3.3a1.04 1.04 0 0 0 1.4-.1 1.04 1.04 0 0 0 0-1.4 1.04 1.04 0 0 0-1.4 0h-3.3v-2.1l.2-.5 .6-.2h13.5l.5 .2 .2 .5 .3-.5 .5-.2h13.5l.5 .2 .3 .5v2.1h-3.3a1.04 1.04 0 0 0-1.5 0 1.04 1.04 0 0 0 0 1.4 1.04 1.04 0 0 0 1.5 .1h3.3v1.3M146.9 149.8v.3l1.2 .1M146.9 151v.4h1.2M146.9 153.3v.3M146.9 153.2h1.2M147 153.8a.63 .63 0 0 1 .5-1 .63 .63 0 0 1 .5 1M147.1 149.4h.7"/>
<path d="M148.1 149.8v.3M148.1 151v1.5M148.1 153.3v.3M148.1 152h-1.2v.5M150 150.7v2M156.2 150.8l7.8 .2a1.04 1.04 0 0 1 1.4 0 1.04 1.04 0 0 1 0 1.4 1.04 1.04 0 0 1-1.4 .1h-6.6a1.02 1.02 0 0 1-1.4-.2 1.02 1.02 0 0 1 .2-1.5zM158.5 153.8a.63 .63 0 0 1 .5-1 .63 .63 0 0 1 .5 1M160.4 148.3h.7M160.7 148.3v5.5M162 153.8a.64 .64 0 0 1 .5-1 .64 .64 0 0 1 .5 1M171.5 150.7v2M173.4 149.8v.3l1.2 .1v-.4"/>
<path d="M173.4 151v1.5M173.4 153.3v.3M173.4 152h1.2v.5M173.4 153.2h1.2M173.5 153.8a.64 .64 0 0 1 .5-1 .64 .64 0 0 1 .5 1M174.6 151v.4h-1.2M174.6 153.3v.3M194.6 159.8l4 10.1M195 159.6l4 10.2M196.6 150.7l2 5.1M196.8 150.6l2 5.1-4 4 4 10.2-4 4 2 5.1M197 150.5l2 5.1"/>
<path d="M198 153.8h-71.8v22h69.3M198.7 155.6l-4 4M198.9 155.8l-4 4M204.6 159.8l4 10.1M205 159.6l4 10.2M206.6 150.7l2 5.1M206.8 150.6l2 5.1-4 4 4 10.2-4 4 2 5.1M207 150.5l2 5.1M208.1 153.9h82.5M208.7 155.6l-4 4M208.9 155.8l-4 4M227.3 143.8l.9 .2-.9 .3z"/>
<path d="M228.2 142v13.8M228.2 144l1-.2v.5zM251.9 149.8v.3l1.2 .1M251.9 151v.4h1.2M251.9 153.3v.3M251.9 153.2h1.2M252 153.8a.63 .63 0 0 1 .5-1 .63 .63 0 0 1 .5 1M252.2 149.4h.6M253.1 149.8v.3M253.1 151v1.5M253.1 153.3v.3M253.1 152h-1.2v.5"/>
<path d="M255 150.7v2M263.5 153.8a.63 .63 0 0 1 .5-1 .63 .63 0 0 1 .5 1M264.8 143.8l.9 .2-.9 .3zM265.4 148.3h.3M265.7 148.9l-.2-.5-.5-.2h-13.5l-.5 .2-.2 .4v2.2h3.2a1.04 1.04 0 0 1 1.5 0 1.04 1.04 0 0 1 0 1.4 1.04 1.04 0 0 1-1.5 .1h-3.2v1.3M265.7 151h-3.2a1.04 1.04 0 0 0-1.4 0 1.04 1.04 0 0 0 0 1.4 1.04 1.04 0 0 0 1.4 .1h3.2M265.7 144l1-.2v.5zM265.7 142v14.7M285.7 153.8v22M289.7 143.8l1.1 .2-1.1 .3zM290.6 153.9v21.7M290.6 153.9l.2 .5h-82.5"/>
<path d="M290.8 142v33.2M290.8 144h-187.6M295.7 155.8l.2 1h-.5zM295.7 155.8v18M297.7 155.8h-32.8M302.3 153.8l.3 1h-.5zM302.3 153.8v22M304.3 153.8h-96.3M103.7 166.5h2.4M103.7 166.5v27.1M106.1 166.5v27.1M120.7 175.5h5.5"/>
<path d="M120.7 175.4h5.5M126.2 175.3h69.2M126.2 169.3h72.4M126.2 168.8h72.2M126.2 160.3h68.8M126.2 160.8h69M138.3 163.9l.9 1.8M138.7 164.8v51.7M139.2 165.7l.7 .7-.4 .2zM139.2 165.7l8.8 15.1h33.6M160.4 178l-1.3 3.3M174.2 178.5h2.6"/>
<path d="M174.5 179.5l1 1.6M175.5 178.5v2.6M176.5 179.5l-1 1.6M188.7 164.8v51.7M194.6 173.9l2 5.1M195 173.8l2 5.1M198.7 169.7l-4 4M198.9 170l-4 4M204.6 173.9l2 5.1M205 173.8l2 5.1M205 160.3h80.7M205.2 160.8h80.5"/>
<path d="M205.4 175.3h80.3M208.4 168.8h77.3M208.6 169.3h77.1M208.7 169.7l-4 4M208.9 170l-4 4M264.5 164.8h2.5M264.8 164.1a1.19 1.19 0 0 1 1.6-.2 1.19 1.19 0 0 1 .3 1.6 1.19 1.19 0 0 1-1.6 .2 1.19 1.19 0 0 1-.3-1.6zM265.5 173l.5 1.6M265.7 163.5v2.5M265.7 173.8h32M265.7 167v49.5M266 174.6l.5 .9-.5 .1z"/>
<path d="M266 174.6l2.8 10.5h27.7M285.7 175.2h5.1M285.7 175.6h4.9M290.8 175.2l-.2 .4M295.4 172.8h.5l-.2 1zM302.1 174.8h.5l-.3 1zM304.3 175.8h-98.7M350.6 175.6h10.3M103.7 193.6l.2 4.2 .5 5.3M103.7 193.6h2.4M103.7 193.6h-.5v6l.8 4.5M106.1 193.6l.2 4 .6 5.3"/>
<path d="M120.7 183.8h16.1M140.3 184h1.3v2.7h-1.3M140.3 183.4v4.1h2.3v-4.1M140.6 187.5v16.8M144.1 183.4v4.1h9.3M151.6 183.5h1.3v2.7M151.6 183.4v2.8h1.8M152.9 197.9v2.9h-1.3M152.9 185h.5M153.4 185v1.2M153.4 185v-1.6h-16.6v22.1h-9.1v-1.7M153.4 197.9h-1.8v3.2h-11l-3.8-.8-13.6-.2v3.7"/>
<path d="M153.4 186.2v18.6h-11.7v-1.7h11.7M273.9 187.4l-1.3 3.2M287.1 182.8h2.6M287.4 183.8l1 1.6M288.4 182.8v2.6M289.3 183.8l-.9 1.6M348.7 197.6l.2 1h-.5zM348.7 184.5v21.1M353.6 195.5h9.1M354.5 195.3l1.1 .2-1.1 .3zM355.6 193.5v4.1h-9M357.5 195.5l1.1-.2v.5z"/>
<path d="M357.5 193.5v4.1M103.2 214.5l1-.3v.6zM103.2 214.5h162.5M104 204.1a2.58 2.58 0 0 0 2.9 2.1M104.4 203.1l.2 .2M104.4 203.1l.1 .9M104.5 204h.1M104.5 204l.2 .9M104.5 204l-.5 .1M104.6 203.3v.7M104.6 204l.2 .8M104.7 202.9h2.2"/>
<path d="M104.7 202.9l-.3 .2M104.7 202.9l.1 .2M104.7 204.9a2.56 2.56 0 0 0 2.2 1.3M104.8 203.1h2.1M104.8 203.1l-.2 .2M104.8 204.8l-.1 .1M104.8 204.8l1.3 1 .8 .2M104.8 204.8h2.6M106.9 202.9v.2M106.9 202.9h2.1M106.9 203.1h1.9M106.9 206v.2"/>
<path d="M106.9 206h.5M107.4 203.4v2.8M107.4 203.4h1.4M108.8 205.2h.2M108.8 203.1v3.1h-1.4M109 205.2v1l-.2-.2M109 202.9l-.2 .2M109 202.9v2.3M109 205.2l6.7 .1M115.7 205.3v1l-8.8-.1M115.7 205.3h5M115.7 206.1l.3 .2"/>
<path d="M116 206.3h4.5M120.7 205.3v.8l-.2 .2M120.7 203.8h16.1M123.2 203.6h2M123.2 200.2h2M125.2 200.2v3.4M130.6 205.5v2.7h3.7v-2.7M136.8 203.9l3.8 .4M137.7 214.2l1 .3-1 .3zM138.7 214.5l1-.3v.6zM140.6 204.3h1.1M143.4 204.8v2.7h8.4v-2.7"/>
<path d="M144.9 204.8v2.7M187.7 214.2l1 .3-1 .3zM188.7 214.5l1-.3v.6zM264.8 214.2l.9 .3-.9 .3zM348.4 204.6h.5l-.2 1zM355.6 205.6a4 4 0 0 1-4.1-4 4 4 0 0 1 4.1-4h1.9a4 4 0 0 1 4.1 4 4 4 0 0 1-4.1 4h-10.9M4 238.5h148.9v54.5M49.6 238.5v54.5M4 248.5h148.9M4 254.5h148.9M84 248.5v6M118.4 248.5v6"/>
<path d="M216 253h200M216 248h65M216 258h65M228.6 243v15M255.2 243v15M281 243v50M296 243v30M346 243v30M361 243v30M381 253v20M392 253v20M416 243h-200v50"/>
<path d="M4 260.5h148.9M4 266.4h148.9M4 273.4h148.9M95.6 278.9h1.6M95.6 277.3h1.6M96.4 276.5v1.6M216 278h65M216 273h200M216 263h165M216 268h65M231 263v15M256 263v15"/>
<path d="M311 273v20M393.4 260.5l9-2.5v10l-9-2.5zM4 280.7h148.9M4 287h148.9M84 287v6M118.4 287v6M270.4 287.3h1.3M270.4 286h1.3M271 285.3v1.3"/>
<circle cx="138.7" cy="59.2" r=".84"/>
<circle cx="151.2" cy="59.4" r=".84"/>
<circle cx="151.3" cy="59.4" r="1.02"/>
<circle cx="156.2" cy="59.4" r="1.68"/>
<circle cx="156.3" cy="59.4" r="1.72"/>
<circle cx="161.2" cy="59.4" r=".91"/>
<circle cx="161.2" cy="59.4" r=".74"/>
<circle cx="166.2" cy="59.4" r="1.68"/>
<circle cx="166.2" cy="59.4" r="1.72"/>
<circle cx="171.2" cy="59.4" r="1.02"/>
<circle cx="171.2" cy="59.4" r=".84"/>
<circle cx="188.7" cy="59.2" r=".84"/>
<circle cx="228.2" cy="59.2" r=".84"/>
<circle cx="265.7" cy="59.2" r=".84"/>
<circle cx="128.4" cy="65.7" r="1.49"/>
<circle cx="128.4" cy="65.7" r="1.43"/>
<circle cx="128.4" cy="70.7" r="1.43"/>
<circle cx="128.4" cy="70.7" r="1.5"/>
<circle cx="138.7" cy="77.2" r=".84"/>
<circle cx="151.2" cy="77" r=".83"/>
<circle cx="151.3" cy="76.9" r="1.02"/>
<circle cx="156.2" cy="76.9" r="1.67"/>
<circle cx="156.3" cy="76.9" r="1.72"/>
<circle cx="161.2" cy="76.9" r=".91"/>
<circle cx="161.2" cy="76.9" r=".74"/>
<circle cx="166.2" cy="76.9" r="1.72"/>
<circle cx="166.2" cy="76.9" r="1.68"/>
<circle cx="171.2" cy="76.9" r="1.02"/>
<circle cx="171.2" cy="77" r=".83"/>
<circle cx="188.7" cy="77.2" r=".84"/>
<circle cx="228.2" cy="77.2" r=".84"/>
<circle cx="283.8" cy="65.7" r="1.49"/>
<circle cx="283.8" cy="65.7" r="1.43"/>
<circle cx="283.8" cy="70.7" r="1.43"/>
<circle cx="283.8" cy="70.7" r="1.5"/>
<circle cx="159" cy="83" r="1.35"/>
<circle cx="159" cy="83" r="1.31"/>
<circle cx="162.5" cy="83" r="1.29"/>
<circle cx="162.5" cy="83" r="1.36"/>
<circle cx="176.5" cy="88.4" r="1.14"/>
<circle cx="264" cy="83" r="1.35"/>
<circle cx="264" cy="83" r="1.31"/>
<circle cx="128.7" cy="115.8" r="1.42"/>
<circle cx="128.7" cy="115.9" r="1.5"/>
<circle cx="147.7" cy="110.4" r="1.51"/>
<circle cx="147.7" cy="110.4" r="1.36"/>
<circle cx="147.7" cy="110.4" r="1.3"/>
<circle cx="157.7" cy="106.2" r=".84"/>
<circle cx="157.7" cy="106.3" r=".49"/>
<circle cx="157.7" cy="106.3" r=".74"/>
<circle cx="160" cy="105.8" r="1.09"/>
<circle cx="160" cy="105.9" r="1.15"/>
<circle cx="162.5" cy="105.9" r="1.1"/>
<circle cx="162.5" cy="105.9" r="1.16"/>
<circle cx="173.7" cy="110.4" r="1.5"/>
<circle cx="173.7" cy="110.4" r="1.31"/>
<circle cx="173.7" cy="110.4" r="1.35"/>
<circle cx="252.7" cy="110.4" r="1.31"/>
<circle cx="252.8" cy="110.4" r="1.51"/>
<circle cx="252.8" cy="110.4" r="1.35"/>
<circle cx="263.7" cy="110.4" r="1.3"/>
<circle cx="263.8" cy="110.4" r="1.51"/>
<circle cx="263.8" cy="110.4" r="1.35"/>
<circle cx="283.2" cy="115.8" r="1.5"/>
<circle cx="283.3" cy="115.9" r="1.43"/>
<circle cx="376.2" cy="108.6" r="1.51"/>
<circle cx="334.1" cy="125.8" r="1.32"/>
<circle cx="334.1" cy="120.3" r="1.32"/>
<circle cx="334.1" cy="120.3" r="1.52"/>
<circle cx="334.1" cy="125.8" r="1.37"/>
<circle cx="334.1" cy="120.3" r="1.37"/>
<circle cx="334.1" cy="125.8" r="1.51"/>
<circle cx="334.1" cy="125.8" r="1.5"/>
<circle cx="334.1" cy="120.3" r="1.5"/>
<circle cx="350.6" cy="120.3" r="1.53"/>
<circle cx="350.6" cy="125.8" r="1.32"/>
<circle cx="350.6" cy="120.3" r="1.32"/>
<circle cx="350.6" cy="125.8" r="1.48"/>
<circle cx="350.6" cy="120.3" r="1.48"/>
<circle cx="350.6" cy="125.8" r="1.38"/>
<circle cx="350.6" cy="125.8" r="1.52"/>
<circle cx="362.6" cy="122.2" r="1.48"/>
<circle cx="138.7" cy="155.8" r=".86"/>
<circle cx="147.5" cy="150" r=".63"/>
<circle cx="159" cy="150" r=".63"/>
<circle cx="162.5" cy="149.9" r=".62"/>
<circle cx="174" cy="149.9" r=".62"/>
<circle cx="188.7" cy="155.8" r=".85"/>
<circle cx="228.2" cy="155.8" r=".85"/>
<circle cx="252.5" cy="150" r=".63"/>
<circle cx="264" cy="150" r=".63"/>
<circle cx="265.7" cy="155.8" r=".85"/>
<circle cx="138.7" cy="173.8" r=".85"/>
<circle cx="138.7" cy="164.8" r="1"/>
<circle cx="159.7" cy="179.7" r="1.15"/>
<circle cx="188.7" cy="173.8" r=".84"/>
<circle cx="188.7" cy="164.8" r="1"/>
<circle cx="228.2" cy="173.8" r=".84"/>
<circle cx="265.5" cy="164.8" r="3.7"/>
<circle cx="265.7" cy="173.8" r=".84"/>
<circle cx="273.3" cy="189" r="1.14"/>
</g>
<path d="M412.4 262.3a2.5 2.5 0 0 0-4.1-1.1 2.5 2.5 0 0 0 1 4.2 2.5 2.5 0 0 0 3.2-2.9l-.1-.2" fill="none" stroke="#000" stroke-width=".3" stroke-dasharray="30.5 1.3 1.3 1.3" stroke-dashoffset="24.5" stroke-linecap="butt"/>
<path d="M414.8 261.5a5 5 0 0 0-8.3-2 5 5 0 0 0 2.2 8.3 5 5 0 0 0 6.2-6l-.1-.3" fill="none" stroke="#000" stroke-width=".3" stroke-dasharray="30.5 1.3 1.3 1.3" stroke-dashoffset="16.7" stroke-linecap="butt"/>
<g fill="none" stroke="#000" stroke-width=".3" stroke-dasharray="6.3 1.3 1.3 1.3 5.1">
<path d="M196.8 54l2 5.1M198.8 59.1l-4 4M206.8 54l2 5.1M208.8 59.1l-4 4M194.8 77.3l2 5M198.8 73.3l-4 4M204.8 77.3l2 5M208.8 73.3l-4 4M196.8 104.9l2 4.7M198.8 109.6l-4 4M206.8 104.9l2 4.7M208.8 109.6l-4 4"/>
<path d="M194.8 127.2l2 4.8M198.8 123.2l-4 4M204.8 127.2l2 4.8M208.8 123.2l-4 4M196.8 150.6l2 5.1M198.8 155.7l-4 4M206.8 150.6l2 5.1M208.8 155.7l-4 4M194.8 173.9l2 5.1M198.8 169.9l-4 4M204.8 173.9l2 5.1M208.8 169.9l-4 4"/>
</g>
<path d="M194.8 63.1l4 10.2M204.8 63.1l4 10.2M194.8 159.7l4 10.2M204.8 159.7l4 10.2" fill="none" stroke="#000" stroke-width=".3" stroke-dasharray="6.3 1.3 1.3 1.3 5.1" stroke-dashoffset="5.3"/>
<path d="M194.8 113.6l4 9.6M204.8 113.6l4 9.6" fill="none" stroke="#000" stroke-width=".3" stroke-dasharray="6.3 1.3 1.3 1.3 5.1" stroke-dashoffset="5.6"/>
<path d="M264.5 164.8h-1M265.8 166v1M265.8 163.5v-1M267 164.8h1" fill="none" stroke="#000" stroke-width=".3" stroke-dasharray="30.5 1.3 1.3 1.3"/>
<path d="M342.4 116.2v6.5" fill="none" stroke="#000" stroke-width=".3" stroke-dasharray="30.5 1.3 1.3 1.3" stroke-dashoffset="29.1"/>
<path d="M410 255.7v14.9" fill="none" stroke="#000" stroke-width=".3" stroke-dasharray="30.5 1.3 1.3 1.3" stroke-dashoffset="25"/>
<path d="M403.4 263l12.6-.1" fill="none" stroke="#000" stroke-width=".3" stroke-dasharray="30.5 1.3 1.3 1.3" stroke-dashoffset="26.1"/>
<path d="M216 248v5" fill="none" stroke="#000" stroke-width=".3" stroke-dasharray="30.5 1.3 1.3 1.3" stroke-dashoffset="29.9"/>
<path d="M133.8 76.9v-17.5M161.3 76.9v-17.5M250.8 76.9v-17.5M278.3 76.9v-17.5" fill="none" stroke="#f00" stroke-width=".3" stroke-dasharray="30.5 1.3 1.3 1.3" stroke-dashoffset="23.6"/>
<g fill="#000">
<path d="M330.6 128.7l.9-.5-.6 .8z"/>
<path d="M176.8 59.4l.3 1h-.5zM176.6 75.9h.5l-.3 1zM98.6 26.7l.2 1h-.5zM98.3 78.2h.5l-.2 1zM302.3 153.8l.3 1h-.5zM302.1 174.8h.5l-.3 1z"/>
<path d="M182.7 51.7l1 .3-1 .2zM138.7 52l1-.3v.5zM289.7 52.9l1.1 .3-1.1 .2zM278.2 53.2l1.1-.3v.5zM249.8 14.5l1 .3-1 .2zM161.3 14.8l.9-.3v.5zM289.7 143.8l1.1 .2-1.1 .3zM265.7 144l1-.2v.5zM352.4 138.6l.9 .2-.9 .3zM342.3 138.8l1-.2v.5z"/>
<path d="M103.2 99.5l1-.2v.5zM289.7 99.3l1.1 .2-1.1 .3zM103.2 14.8l1-.3v.5zM160.2 14.5l1.1 .3-1.1 .2zM151 77.9l-.5 .9 .5 .1zM151.2 55.8l1-.3v.5zM170.3 55.5l.9 .3-.9 .2zM161.5 77.8v1l.5-.1zM102.2 22.6l1 .3-1 .2zM133.7 22.9l1-.3v.5zM103.2 144l1-.2v.5zM137.7 143.8l1 .2-1 .3zM103.2 214.5l1-.3v.6zM137.7 214.2l1 .3-1 .3zM138.7 214.5l1-.3v.6zM187.7 214.2l1 .3-1 .3zM188.7 214.5l1-.3v.6zM264.8 214.2l.9 .3-.9 .3zM139.2 165.7l.3 .9 .4-.2zM266 174.6v1l.5-.1zM330.5 138.6l1 .2-1 .3zM342.3 138.8l1-.2v.5z"/>
<path d="M331.6 99.3l1-.2v.5zM352.1 99.1l1 .2-1 .3z"/>
<path d="M324.1 127.8h.5l-.3 1zM324.3 102.8l.3 1.1h-.5z"/>
<path d="M138.7 144l1-.2v.5zM227.3 143.8l.9 .2-.9 .3z"/>
<path d="M228.2 144l1-.2v.5zM264.8 143.8l.9 .2-.9 .3z"/>
<path d="M295.7 155.8l.2 1h-.5zM295.4 172.8h.5l-.2 1z"/>
<path d="M348.7 197.6l.2 1h-.5zM348.4 204.6h.5l-.2 1z"/>
<path d="M357.5 195.5l1.1-.2v.5zM354.5 195.3l1.1 .2-1.1 .3z"/>
</g>
<path d="M331.5 127.8v.5" fill="none" stroke="#f00" stroke-width=".3"/>
<g font-size="6.3">
<text x="282.1" y="250.3">名称</text>
<text x="347.1" y="250.3">图号</text>
<text x="282.1" y="260.3">材质</text>
<text x="347.1" y="260.3">质量</text>
<text x="383.3" y="262.1">视</text>
<text x="383.3" y="270">图</text>
<text x="282.1" y="270.3">版次</text>
<text x="347.1" y="270.3">比例</text>
</g>
<g font-size="4.9">
<text x="4.7" y="231.1">注意：1.行走平行度（正面+侧面），450行程内，≤±0.03mm，1000行程内，≤±0.05mm。</text>
<text x="13.4" y="237">2.本体形变，450行程内，≤±0.03mm，1000行程内，≤±0.05mm。</text>
<text x="16.9" y="245.5">型号规格</text>
<text x="78.9" y="245.5">GTH4-400-BR-M05-C4</text>
<text x="10.7" y="253.5">螺杆规格/型号</text>
<text x="61.8" y="253.5">1002</text>
<text x="96.3" y="253.5">1005</text>
<text x="16.9" y="259.5">有效行程</text>
<text x="97.5" y="259.5">400</text>
<text x="16.9" y="265.5">精度等级</text>
<text x="98.7" y="265.5">C7</text>
<text x="16.9" y="272">马达容量</text>
<text x="87.6" y="272">50W(无刹车)</text>
<text x="11.9" y="279.1">重复定位精度</text>
<text x="97.7" y="279.1">0.02</text>
<text x="4.5" y="285.9">感应开关方式及数量</text>
<text x="81.4" y="285.9">外挂型三只（C4）</text>
<text x="11.9" y="292.1">建议最快速度</text>
<text x="58.1" y="292.1">100MM/S</text>
<text x="92.5" y="292.1">250MM/S</text>
<text x="127" y="292">500MM/S</text>
</g>
<g font-size="4.2">
<text x="301.9" y="249.5">GTH4-400-BR-M05-C4</text>
<text x="259" y="267">2022/9/24</text>
</g>
<g font-size="4.1">
<text x="113.2" y="14.2">116 滑台原点</text>
<text x="196.4" y="14.2">400 有效行程</text>
<text x="106.9" y="22.3">61</text>
<text x="115.4" y="22.3">1 滑台极限位置</text>
<text x="163.1" y="51.4">90</text>
<text x="294.2" y="52.6">25</text>
<text x="302.8" y="52.6">1 滑台极限位置</text>
<text x="98" y="57.4" transform="rotate(-90 98 57.4)">105</text>
<text x="163.1" y="55.2">40</text>
<text x="176.3" y="56" transform="rotate(-90 176.3 56)">35</text>
<text x="166.3" y="89.8">2 x</text>
<text x="179.6" y="89.8">3 H7</text>
<text x="195.6" y="89.8">4.5</text>
<text x="122" y="90.5">4 x M4</text>
<text x="140" y="90.5">9.5</text>
<text x="196.5" y="98.9">596</text>
<text x="340.3" y="98.7">43</text>
<text x="323.8" y="115.2" transform="rotate(-90 323.8 115.2)">52</text>
<text x="310.9" y="134.3">基准面</text>
<text x="120.6" y="143.4">71</text>
<text x="172.4" y="143.4">4*100</text>
<text x="247.3" y="143.4">75</text>
<text x="275.9" y="143.4">50</text>
<text x="331.9" y="138.3">21.70</text>
<text x="346.3" y="138.3">22</text>
<text x="270.3" y="166.3">II</text>
<text x="295.1" y="165.3" transform="rotate(-90 295.1 165.3)">36</text>
<text x="301.8" y="165.4" transform="rotate(-90 301.8 165.4)">44</text>
<text x="350.6" y="179.7">2 : 1</text>
<text x="353.7" y="174.5">II</text>
<text x="149.6" y="181.1">2 x</text>
<text x="162.9" y="181.1">4 H7</text>
<text x="178.9" y="181.1">4</text>
<text x="270.4" y="185.5">12 x M4</text>
<text x="291.6" y="185.5">10</text>
<text x="276.4" y="190.5">3.40 贯穿</text>
<text x="344" y="196.8" transform="rotate(-90 344 196.8)">+0.012</text>
<text x="348.1" y="194.7" transform="rotate(-90 348.1 194.7)">0</text>
<text x="360.7" y="195">1</text>
<text x="348.1" y="200.9" transform="rotate(-90 348.1 200.9)">4</text>
<text x="120.6" y="213.9">71</text>
<text x="157.3" y="213.9">100</text>
<text x="220.7" y="213.9">375</text>
<text x="221.3" y="247.4">1</text>
<text x="131.6" y="253.2">1010</text>
<text x="218.2" y="257.4">序号</text>
<text x="221.3" y="252.4">2</text>
<text x="230.7" y="257.4">修 订 版 次</text>
<text x="255.9" y="257.4">设计变更编号</text>
<text x="225" y="262.4">设</text>
<text x="238.8" y="262.4">计</text>
<text x="252.5" y="262.4">变</text>
<text x="266.2" y="262.4">更</text>
<text x="218.4" y="267.4">设 计</text>
<text x="367.9" y="269.9">1:2</text>
<text x="218.4" y="272.4">校 核</text>
<text x="218.4" y="277.4">批 准</text>
<text x="218.9" y="282.9">技术要求：</text>
<text x="229.2" y="287.4">1、未标注公差全部 0.1</text>
<text x="229.1" y="291.9">2、未标注倒角全部C0.3</text>
</g>
</svg>
